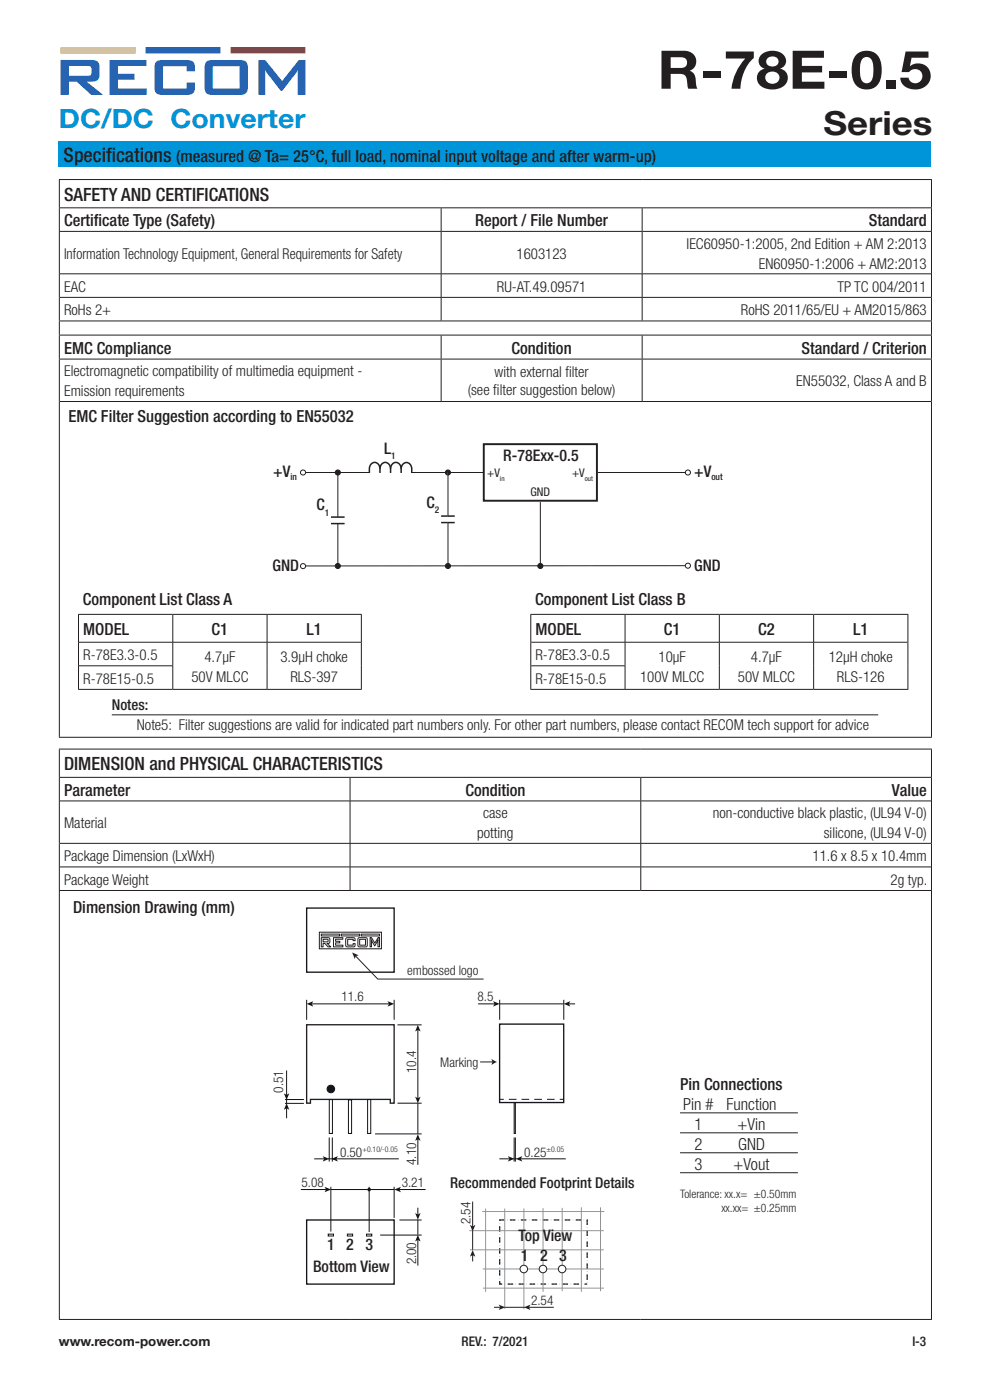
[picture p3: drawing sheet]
<svg xmlns="http://www.w3.org/2000/svg" width="210mm" height="297mm" viewBox="0 0 210 297" stroke-linecap="round" stroke-linejoin="round" font-family="sans-serif">
<path d="M12.9 10h15.8l.1 1.3h-15.9z" fill="#fcb918"/>
<path d="M30.9 10h15.8l.1 1.3h-15.9z" fill="#2663b0"/>
<path d="M48.9 10h15.9v1.3h-15.9z" fill="#db2429"/>
<g fill="#2663b0">
<path d="M23.3 12.7h7.7v1.3h-6v1.6h3.5v1.3h-3.5v1.8l6.1 .1v1.3h-7.8z"/>
<path d="M33.2 13.1l.5-.3 .7-.1h5.3a1.39 1.39 0 0 1 1.7 1.6v.8h-1.8l-.1-1h-4.9v4.6l4.9 .1 .2-1.3h1.6l.1 1.1a1.36 1.36 0 0 1-1.6 1.5h-5.5a1.37 1.37 0 0 1-1.5-1.5v-4.6z"/>
<path d="M54.8 12.7l1.5 .1 3.5 4.4 3.5-4.4 1.5-.1v7.4h-1.7l.1-5.3-3.4 4.5-.3-.1-3.3-4.4 .1 5.3h-1.5z"/>
<path d="M14.6 14h4.1a.55 .55 0 0 1 .7 .6v.9a.54 .54 0 0 1-.7 .6h-4.1zM12.9 12.7v7.4h1.7v-2.7l1.6-.1 3.2 2.8h2.5l-3.5-2.8h1a1.52 1.52 0 0 0 1.7-2 3.1 3.1 0 0 0-.5-2.3l-1.2-.3z"/>
<path d="M45.2 14.1h5.6v4.6h-5.6zM43.8 13.1l-.4 .9v4.6a1.34 1.34 0 0 0 1.5 1.5h6.1a1.36 1.36 0 0 0 1.6-1.5v-4.3a1.37 1.37 0 0 0-1.7-1.6h-5.9l-.6 .1z"/>
</g>
<path d="M12.5 30h185v5.5h-185z" fill="#0095d9"/>
<g fill="none" stroke="#231f20" stroke-width=".21">
<path d="M12.5 38.1h185.2M12.6 38.2v5.8M197.6 38.2v5.8M12.5 44.1h185.2M12.5 49.1h185.2M12.6 44.2v4.8M12.6 49.2v18.8M12.7 58.1h184.8M93.6 44.2v4.8M93.6 49.2v8.8M93.6 58.1v4.9M136.2 44.2v4.8"/>
<path d="M136.2 49.2v8.8M136.2 58.1v4.9M197.6 44.2v4.8M197.6 49.2v18.8M12.5 68.1h185.2M12.5 76.2h185.2M12.5 71.1h185.2M12.6 68.2v2.8M12.6 71.2v4.9M12.6 76.3v80M12.7 63.1h184.8M93.6 63.1v4.9"/>
<path d="M93.6 71.2v4.9M93.6 76.3v8.8M136.2 63.1v4.9M136.2 71.2v4.9M136.2 76.3v8.8M197.6 68.2v2.8M197.6 71.2v4.9M197.6 76.3v80M12.7 85.2h184.8M64.3 100.2h14.1M87.2 100.2h15.3M145.4 120l-81.1 .1"/>
<path d="M12.5 156.4h185.2M12.5 158.9h185.2M12.6 159v5.8M197.6 159v5.8M12.5 164.9h185.2M12.6 165v23.8M12.7 169.9h184.8M12.7 178.9h184.8M74.3 165v4.9M74.3 170v8.9M74.3 179v4.9M135.9 165v4.9"/>
<path d="M135.9 170v8.9M135.9 179v4.9M197.6 165v23.8M12.5 188.9h185.2M12.6 189v90.8M12.7 183.9h184.8M74.3 184v4.8M135.9 184v4.8M197.6 189v90.8M12.5 279.9h185.2"/>
</g>
<circle cx="64.3" cy="120.1" r=".54" fill="#fff"/>
<circle cx="64.3" cy="120.1" r=".54" fill="none" stroke="#231f20" stroke-width=".21"/>
<circle cx="64.3" cy="100.2" r=".54" fill="#fff"/>
<circle cx="64.3" cy="100.2" r=".54" fill="none" stroke="#231f20" stroke-width=".21"/>
<circle cx="145.9" cy="120" r=".54" fill="#fff"/>
<circle cx="145.9" cy="120" r=".54" fill="none" stroke="#231f20" stroke-width=".21"/>
<circle cx="145.9" cy="100.2" r=".54" fill="#fff"/>
<g fill="none" stroke="#231f20" stroke-width=".21">
<path d="M126.8 100.2h18.7"/>
<circle cx="145.9" cy="100.2" r=".54"/>
</g>
<circle cx="95" cy="100.2" r=".54" fill="#231f20"/>
<circle cx="95" cy="100.2" r=".54" fill="none" stroke="#231f20" stroke-width=".21"/>
<circle cx="95" cy="120.1" r=".54" fill="#231f20"/>
<circle cx="95" cy="120.1" r=".54" fill="none" stroke="#231f20" stroke-width=".21"/>
<circle cx="114.6" cy="120.1" r=".54" fill="#231f20"/>
<circle cx="114.6" cy="120.1" r=".54" fill="none" stroke="#231f20" stroke-width=".21"/>
<path d="M70.2 109.7h2.9M70.2 111.1h2.9" fill="none" stroke="#231f20" stroke-width=".32"/>
<g fill="#fff" stroke="#231f20" stroke-width=".21">
<path d="M71.7 111.1v9z"/>
<path d="M71.7 100.8v8.9z"/>
</g>
<circle cx="71.7" cy="100.2" r=".54" fill="#231f20"/>
<circle cx="71.7" cy="100.2" r=".54" fill="none" stroke="#231f20" stroke-width=".21"/>
<circle cx="71.7" cy="120.1" r=".54" fill="#231f20"/>
<circle cx="71.7" cy="120.1" r=".54" fill="none" stroke="#231f20" stroke-width=".21"/>
<path d="M93.6 109.5h2.9M93.6 110.9h2.9" fill="none" stroke="#231f20" stroke-width=".32"/>
<path d="M95 110.9v8.7z" fill="#fff"/>
<path d="M95 110.9v8.7" fill="none" stroke="#231f20" stroke-width=".21"/>
<path d="M95 100.3v9.2z" fill="#fff"/>
<g fill="none" stroke="#231f20" stroke-width=".21">
<path d="M95 100.3v9.2M114.6 106.5v13.5M16.6 130.3h60.1M16.7 130.4v15.8M16.7 136.2h59.9M36.7 130.4v5.8M36.7 136.3v4.9M56.7 130.4v5.8M56.7 136.3v9.9M76.7 130.4v15.8M112.5 130.3h80.2M112.6 130.4v15.8"/>
<path d="M112.7 136.2h79.8M132.6 130.4v5.8M132.6 136.3v4.9M152.6 130.4v5.8M152.6 136.3v9.9M172.6 130.4v5.8M172.6 136.3v9.9M192.6 130.4v15.8M16.6 146.2h60.1M16.7 141.2h20M36.7 141.3v4.9M112.5 146.2h80.2"/>
<path d="M112.7 141.2h19.9M132.6 141.3v4.9"/>
</g>
<path d="M102.6 94.2h24v12h-24z" fill="none" stroke="#231f20" stroke-width=".41"/>
<path d="M80.6 99.5a1.15 1.15 0 0 0-1.1-1.4 1.15 1.15 0 0 0-1.1 1.4v.8M82.8 99.5a1.15 1.15 0 0 0-1.1-1.4 1.15 1.15 0 0 0-1.1 1.4v.8M85.1 99.5a1.15 1.15 0 0 0-1.1-1.4 1.15 1.15 0 0 0-1.2 1.4v.8M85.1 100.3a1.91 1.91 0 0 1 .8-2.1 1.18 1.18 0 0 1 1.4 1.3v.8" fill="none" stroke="#231f20" stroke-width=".32"/>
<path d="M65 192.6h18.6v13.6h-18.6zM106 217.3h13.6v16.6h-13.6zM65 258.8h18.6v13.6h-18.6z" fill="none" stroke="#111219" stroke-width=".28"/>
<path d="M65 217.4h18.6v16.6h-.8v-.8h-16.9v.8h-.9z" fill="none" stroke="#231f20" stroke-width=".28"/>
<path d="M106 258.8h18.6v13.6h-18.6z" fill="none" stroke="#231f20" stroke-width=".28" stroke-dasharray=".6 .6 0" stroke-linecap="butt"/>
<path d="M102.3 257h25.9M103 256.4v17.7M107.1 256.4v21.3M111.1 256.4v21.3M115.2 256.3v17.8M119.3 256.2v17.7M123.3 256.1v18M127.4 256.1v17.8M99.6 261.1h28.5M99.7 265.1h28.4M102.4 269.2h25.7M102.4 273.3h25.7" fill="none" stroke="#939598" stroke-width=".21"/>
<circle cx="111.1" cy="269.2" r=".8" fill="#fff"/>
<circle cx="111.1" cy="269.2" r=".8" fill="none" stroke="#231f20" stroke-width=".21"/>
<circle cx="115.2" cy="269.2" r=".8" fill="#fff"/>
<circle cx="115.2" cy="269.2" r=".8" fill="none" stroke="#231f20" stroke-width=".21"/>
<circle cx="119.2" cy="269.2" r=".8" fill="#fff"/>
<g fill="none" stroke="#231f20" stroke-width=".21">
<path d="M67.7 197.8h13.2v3.5h-13.2zM68.2 198.2h3.8v.3l-3.8 .1zM68.2 198.9h1.4a.62 .62 0 0 1 .4 .7 .62 .62 0 0 1-.6 .5l.7 .8h-.5l-.7-.8h-.4v.8h-.3zM68.5 199.3h1.1v.5h-1zM70.7 198.9h2v.4h-1.5v.4h.9v.3h-.9v.5h1.5v.4h-2zM72.4 198.2h3.9v.3l-3.9 .1zM73.4 199h1.8l.1 .6-.4-.1v-.2h-1.1v1.2h1.1v-.3h.4v.6l-.3 .1-1.6-.1zM76 199h1.8v1.8l-.2 .1-1.6-.1zM76.3 199.3h1.2v1.2h-1.2zM76.6 198.2h3.9v.3l-3.9 .1zM78.5 198.9h.3l.7 1.2 .7-1.2h.3v1.9h-.3v-1.3l-.7 1.1-.7-1.1v1.4h-.3zM75.4 202.8l4.7 4.9h22.5"/>
<circle cx="119.2" cy="269.2" r=".8"/>
</g>
<path d="M106 233.2h.9M118.7 233.2h.9" fill="none" stroke="#111219" stroke-width=".21"/>
<path d="M107.9 233.2h10.3" fill="none" stroke="#111219" stroke-width=".21" stroke-dasharray="1.6 1.1" stroke-linecap="butt"/>
<path d="M74.7 202.1l1.4 .6-.7 .1-.1 .7z" fill="#231f20"/>
<path d="M69.8 233.3h.7v7.2h-.7zM73.9 233.3h.7v7.2h-.7zM78 233.3h.6v7.2h-.6zM109.1 233.9h.2v6.6h-.2zM69.6 261.8h1.1v.4h-1.1zM73.7 261.8h1.1v.4h-1.1zM77.7 261.8h1.2v.4h-1.2z" fill="none" stroke="#111219" stroke-width=".21"/>
<circle cx="78.3" cy="252.4" r=".38" fill="#111219"/>
<path d="M60.5 234.1h4M60.5 233.3h4M84.7 258.8h4.7M88.6 258.7v3.2M109.1 241.3v5.1M109.3 241.3v5.1M80.6 262h8.8M88.6 263v5.5" fill="none" stroke="#111219" stroke-width=".21"/>
<path d="M88.6 262l.6 1.4-.6-.4-.5 .4z" fill="#111219"/>
<path d="M88.6 256.2v1.5" fill="none" stroke="#111219" stroke-width=".21"/>
<path d="M88.1 257.3l.5 .4 .6-.4-.6 1.4z" fill="#111219"/>
<path d="M106 213h13.6M106 212.1v4.2M119.6 212.1v4.2M120.6 213h1.4" fill="none" stroke="#111219" stroke-width=".21"/>
<path d="M119.6 213l1.4-.6-.3 .6 .3 .5z" fill="#111219"/>
<path d="M101.4 213h3.6" fill="none" stroke="#111219" stroke-width=".21"/>
<path d="M104.6 212.4l1.4 .6-1.4 .5 .3-.5z" fill="#111219"/>
<path d="M65 212.1v4.2M66 213h16.6M83.6 212.1v4.2" fill="none" stroke="#111219" stroke-width=".21"/>
<g fill="#111219">
<path d="M65 213l1.4-.6-.3 .6 .3 .5z"/>
<path d="M82.2 212.4l1.4 .6-1.4 .5 .3-.5z"/>
</g>
<path d="M84.6 252.4h5.7" fill="none" stroke="#111219" stroke-width=".21"/>
<path d="M83.6 252.4l1.4-.6-.3 .6 .3 .5z" fill="#111219"/>
<path d="M63.8 252.4h5.4M69.6 245.8h1.3M70.2 252.4h13.4" fill="none" stroke="#111219" stroke-width=".21"/>
<path d="M68.8 251.8l1.4 .6-1.4 .5 .4-.5z" fill="#111219"/>
<path d="M60.8 227.1v5.3M69.8 241.3v5.1M70.2 251.8v9.5M70.5 241.3v5.1M78.3 251.8v9.6M83.6 251.8v6.6" fill="none" stroke="#111219" stroke-width=".21"/>
<path d="M60.2 231.9l.6 .4 .6-.4-.6 1.4z" fill="#111219"/>
<path d="M110.4 245.8h9.6" fill="none" stroke="#111219" stroke-width=".21"/>
<path d="M109.4 245.8l1.4-.5-.3 .5 .3 .6z" fill="#111219"/>
<path d="M60.8 235v2.2" fill="none" stroke="#111219" stroke-width=".21"/>
<path d="M60.8 234l.6 1.4-.6-.3-.6 .3z" fill="#111219"/>
<path d="M71.3 245.8h13.3" fill="none" stroke="#111219" stroke-width=".21"/>
<path d="M70.3 245.8l1.4-.5-.4 .5 .4 .6z" fill="#111219"/>
<path d="M66.7 245.8h2.2" fill="none" stroke="#111219" stroke-width=".21"/>
<path d="M68.4 245.3l1.5 .5-1.5 .6 .4-.6z" fill="#111219"/>
<path d="M105.9 245.8h2.2" fill="none" stroke="#111219" stroke-width=".21"/>
<path d="M107.7 245.3l1.4 .5-1.4 .6 .4-.6z" fill="#111219"/>
<path d="M84.3 217.4h5.1M88.6 218.4v14.7M84.3 234h5.1M79.6 240.6h9.8" fill="none" stroke="#111219" stroke-width=".21"/>
<g fill="#111219">
<path d="M88.1 232.7l.5 .3 .6-.3-.6 1.4z"/>
<path d="M88.6 217.4l.6 1.4-.6-.3-.5 .3z"/>
</g>
<path d="M88.6 234.1v6.5M88.6 241.6v5.5" fill="none" stroke="#111219" stroke-width=".21"/>
<g fill="#111219">
<path d="M88.6 240.6l.6 1.4-.6-.3-.5 .3z"/>
<circle cx="70.2" cy="231" r=".8"/>
</g>
<circle cx="70.2" cy="231" r=".8" fill="none" stroke="#111219" stroke-width=".21"/>
<path d="M101.8 225.3h2.8" fill="none" stroke="#231f20" stroke-width=".21"/>
<path d="M104.2 224.6l1.2 .7-1.2 .7 .3-.7z" fill="#231f20"/>
<path d="M60.8 233.3v.8M108.9 245.8h.7" fill="none" stroke="#111219" stroke-width=".21"/>
<path d="M100.3 254.9v5.4M100.3 261.1v4" fill="none" stroke="#231f20" stroke-width=".21"/>
<path d="M99.7 259.8l.6 .4 .5-.4-.5 1.5z" fill="#231f20"/>
<path d="M100.3 266.2v1.4" fill="none" stroke="#231f20" stroke-width=".21"/>
<path d="M100.3 265.2l.5 1.4-.5-.3-.6 .3z" fill="#231f20"/>
<path d="M107.1 277.3h4.2M112.1 277.3h5.4" fill="none" stroke="#231f20" stroke-width=".21"/>
<path d="M111.1 277.3l1.4-.5-.3 .5 .3 .6z" fill="#231f20"/>
<path d="M104.8 277.3h1.4" fill="none" stroke="#231f20" stroke-width=".21"/>
<path d="M105.8 276.8l1.4 .5-1.4 .6 .3-.6z" fill="#231f20"/>
<path d="M144.3 228.5h25v29.5h-25z" fill="#fff"/>
<path d="M23.7 151.6h162.6M144.2 236.1h25M144.2 240.3h25M144.2 244.6h25M144.2 248.8h25" fill="none" stroke="#231f20" stroke-width=".21"/>
<text font-size="11.3" fill="#231f20" x="139.5" y="18.8">R-78E-0.5</text>
<text font-size="7.1" fill="#231f20" x="174.7" y="28.7">Series</text>
<text font-size="5.6" fill="#0095d9" x="12.5" y="27.2">DC/DC Converter</text>
<g font-size="4.2" fill="#231f20">
<text x="13.5" y="34.4">Specif</text>
<text x="22.5" y="34.4">ications</text>
</g>
<g font-size="3.9" fill="#231f20">
<text x="13.6" y="42.6">SAFETY AND CERTIFICATIONS</text>
<text x="13.6" y="163.4">DIMENSION and PHYSICAL CHARACTERISTICS</text>
</g>
<g font-size="3.5" fill="#231f20">
<text x="37.4" y="34.4">(measured @ Ta= 25°C, full load, nominal input voltage and after warm-up)</text>
<text x="13.6" y="48">Certif</text>
<text x="19.9" y="48">icate Type (Safety)</text>
<text x="100.8" y="48">Report / File Number</text>
<text x="184.3" y="48">Standard</text>
<text x="13.6" y="75">EMC Compliance</text>
<text x="108.5" y="75">Condition</text>
<text x="170" y="75">Standard / Criterion</text>
<text x="14.5" y="89.5">EMC Filter Suggestion according to EN55032</text>
<text x="17.6" y="128.4">Component List Class A</text>
<text x="113.5" y="128.4">Component List Class B</text>
<text x="17.7" y="134.7">MODEL</text>
<text x="44.9" y="134.7">C1</text>
<text x="65" y="134.7">L1</text>
<text x="113.6" y="134.7">MODEL</text>
<text x="140.8" y="134.7">C1</text>
<text x="160.8" y="134.7">C2</text>
<text x="181" y="134.7">L1</text>
<text x="13.6" y="168.8">Parameter</text>
<text x="98.7" y="168.8">Condition</text>
<text x="189.2" y="168.8">Value</text>
<text x="15.5" y="193.6">Dimension Drawing (mm)</text>
<text x="144.2" y="231.3">Pin Connections</text>
<text x="144.9" y="235.5">Pin #</text>
<text x="147.3" y="239.8">1</text>
<text x="154.1" y="235.5">Function</text>
<text x="156.4" y="239.8">+Vin</text>
<text x="147.3" y="244">2</text>
<text x="156.6" y="244">GND</text>
<text x="147.3" y="248.2">3</text>
<text x="155.6" y="248.2">+Vout</text>
</g>
<g font-size="3.4" fill="#231f20">
<text x="57.9" y="101.2">+V</text>
<text x="81.5" y="96.3">L</text>
<text x="106.7" y="97.9">R-78Exx-0.5</text>
<text x="147.2" y="101.2">+V</text>
<text x="90.5" y="107.8">C</text>
<text x="67.1" y="108.3">C</text>
<text x="57.8" y="121.1">GND</text>
<text x="147.2" y="121.1">GND</text>
<text x="110" y="263.2">Top View</text>
<text x="66.4" y="269.8">Bottom View</text>
<text x="69.4" y="265.2">1</text>
<text x="73.4" y="265.2">2</text>
<text x="77.5" y="265.2">3</text>
<text x="110.5" y="267.5">1</text>
<text x="114.6" y="267.5">2</text>
<text x="118.6" y="267.5">3</text>
</g>
<g font-size="3.2" fill="#231f20">
<text x="145.6" y="52.7">IEC60950-1:2005, 2nd Edition + AM 2:2013</text>
<text x="13.6" y="54.9">Information Technology Equipment, General Requirements for Safety</text>
<text x="109.6" y="54.9">1603123</text>
<text x="161" y="57">EN60950-1:2006 + AM2:2013</text>
<text x="13.6" y="61.8">EAC</text>
<text x="105.4" y="61.8">RU-AT.49.09571</text>
<text x="177.6" y="61.8">TP TC 004/2011</text>
<text x="13.6" y="66.9">RoHs 2+</text>
<text x="157.2" y="66.9">RoHS 2011/65/EU + AM2015/863</text>
<text x="13.6" y="79.8">Electromagnetic compatibility of multimedia equipment -</text>
<text x="99.2" y="83.8">(see filter suggestion below)</text>
<text x="104.9" y="80">with external filter</text>
<text x="168.9" y="81.9">EN55032, Class A and B</text>
<text x="13.6" y="84.1">Emission requirements</text>
<text x="17.7" y="140">R-78E3.3-0.5</text>
<text x="43.4" y="140.4">4.7µF</text>
<text x="59.5" y="140.4">3.9µH choke</text>
<text x="113.6" y="140">R-78E3.3-0.5</text>
<text x="139.7" y="140.4">10µF</text>
<text x="159.3" y="140.4">4.7µF</text>
<text x="175.8" y="140.4">12µH choke</text>
<text x="17.7" y="145">R-78E15-0.5</text>
<text x="40.6" y="144.6">50V MLCC</text>
<text x="61.6" y="144.6">RLS-397</text>
<text x="113.6" y="145">R-78E15-0.5</text>
<text x="135.8" y="144.6">100V MLCC</text>
<text x="156.5" y="144.6">50V MLCC</text>
<text x="177.5" y="144.6">RLS-126</text>
<text x="23.7" y="150.6">Notes:</text>
<text x="29" y="154.8">Note5: Filter suggestions are valid for indicated part numbers only. For other part numbers, please contact RECOM tech support for advice</text>
<text x="102.5" y="173.6">case</text>
<text x="151.2" y="173.6">non-conductive black plastic, (UL94 V-0)</text>
<text x="13.6" y="175.7">Material</text>
<text x="101.2" y="177.8">potting</text>
<text x="174.8" y="177.8">silicone, (UL94 V-0)</text>
<text x="13.6" y="182.7">Package Dimension (LxWxH)</text>
<text x="172.4" y="182.7">11.6 x 8.5 x 10.4mm</text>
<text x="13.6" y="187.7">Package Weight</text>
<text x="188.9" y="187.7">2g typ.</text>
<text x="95.5" y="252">Recommended Footprint Details</text>
</g>
<g font-size="2.8" fill="#231f20">
<text x="86.4" y="206.8">embossed logo</text>
<text x="72.4" y="212.3">11.6</text>
<text x="101.3" y="212.3">8.5</text>
<text x="88.3" y="227.6" transform="rotate(-90 88.3 227.6)">10.4</text>
<text x="93.4" y="226.3">Marking</text>
<text x="60.1" y="231.8" transform="rotate(-90 60.1 231.8)">0.51</text>
<text x="72.1" y="245.4">0.50</text>
<text x="111.2" y="245.4">0.25</text>
<text x="63.9" y="251.9">5.08</text>
<text x="85.2" y="251.9">3.21</text>
<text x="88.3" y="247.1" transform="rotate(-90 88.3 247.1)">4.10</text>
<text x="99.8" y="259.7" transform="rotate(-90 99.8 259.7)">2.54</text>
<text x="88.3" y="268.2" transform="rotate(-90 88.3 268.2)">2.00</text>
<text x="112.6" y="276.9">2.54</text>
<text x="12.5" y="285.6">www.recom-power.com</text>
<text x="97.9" y="285.6">REV.: 7/2021</text>
<text x="193.5" y="285.6">I-3</text>
</g>
<g font-size="2.5" fill="#231f20">
<text x="103.3" y="101.3">+V</text>
<text x="121.3" y="101.3">+V</text>
<text x="112.5" y="105.3">GND</text>
<text x="144.2" y="254.2">Tolerance: xx.x= ±0.50mm</text>
<text x="153" y="257.1">xx.xx= ±0.25mm</text>
</g>
<g font-size="2" fill="#231f20">
<text x="61.6" y="101.8">in</text>
<text x="83" y="97.5">1</text>
<text x="150.9" y="101.8">out</text>
<text x="68.9" y="109.4">1</text>
<text x="92.3" y="108.9">2</text>
</g>
<g font-size="1.6" fill="#231f20">
<text x="76.9" y="244.5">+0.10/-0.05</text>
<text x="115.9" y="244.5">±0.05</text>
</g>
<g font-size="1.5" fill="#231f20">
<text x="106" y="102.1">in</text>
<text x="124" y="102.1">out</text>
</g>
</svg>
